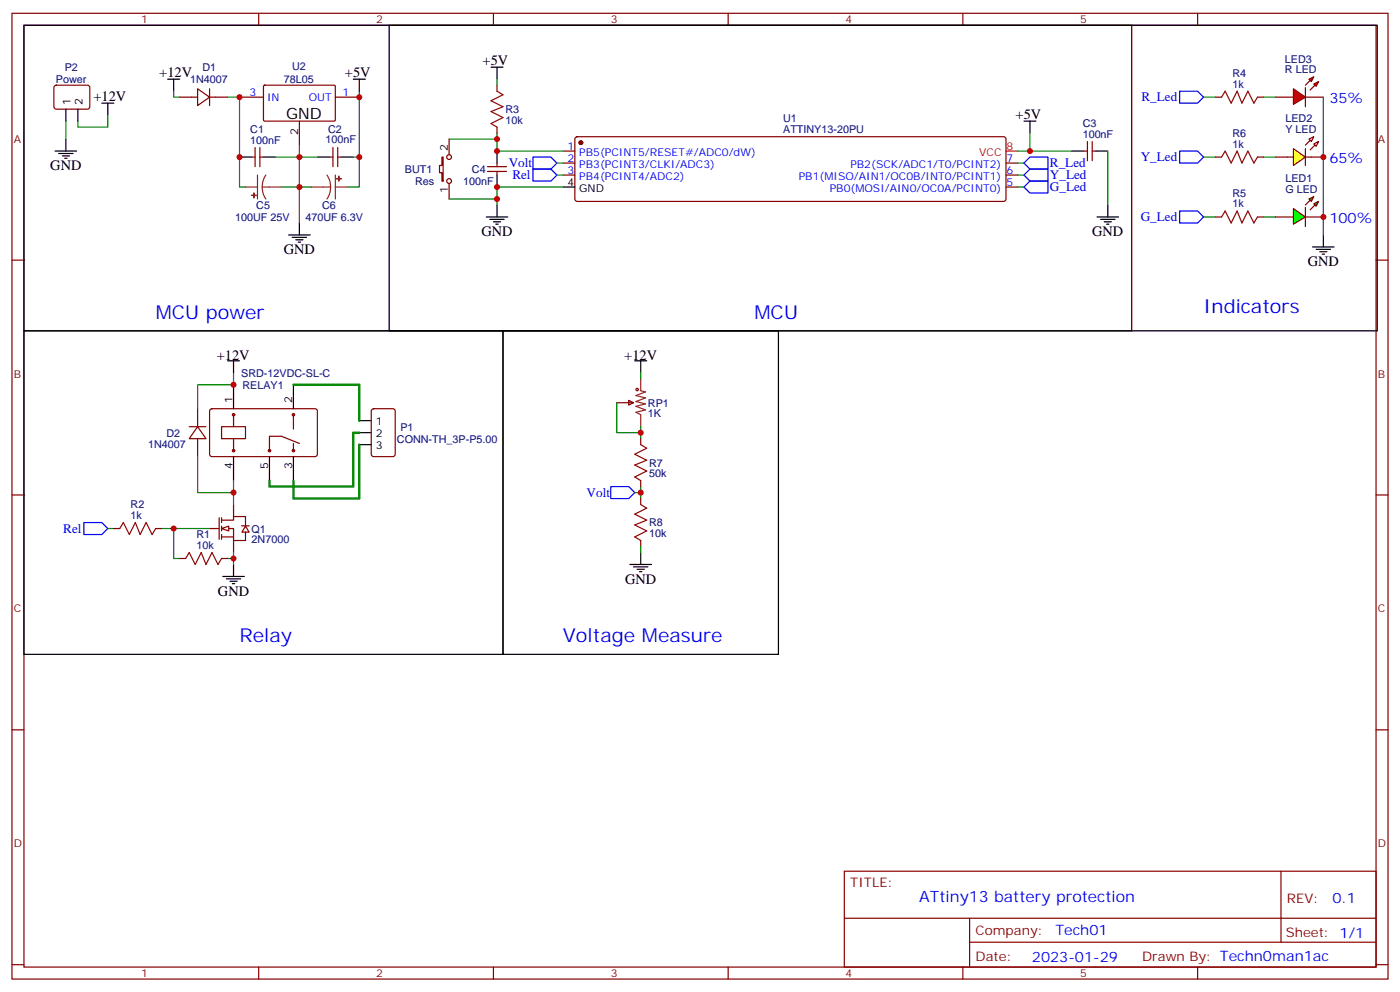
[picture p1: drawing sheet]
<svg xmlns="http://www.w3.org/2000/svg" width="412mm" height="292mm" viewBox="0 0 412 292" stroke-linecap="round" stroke-linejoin="round" font-family="sans-serif">
<g fill="none" stroke="#870000" stroke-width=".35">
<path d="M3.5 3.9h405.4v284.4h-405.4zM7.1 7.4h398.2v277.3h-398.2zM76.2 3.9v3.5M145.3 3.9v3.5M214.5 3.9v3.5M283.6 3.9v3.5M352.8 3.9v3.5M52.9 28.6h5.3M58.2 26.1l3.5 2.5-3.5 2.5zM61.7 28.6h5.3M61.7 26.1v5M70.6 28.6h7"/>
<path d="M77.7 25.3l.3-.2h20.6l.2 .3-.1 10.1-.3 .2-20.6-.1-.2-.3zM88.2 35.7v7M98.8 28.6h7M74.1 46.2h1M75.1 43.4v5.7M76.6 43.4v5.7M76.6 46.2h1M97 46.2h1.1M98.1 43.4v5.7M99.5 46.2h1M99.5 43.4v5.7M143.6 50.5h5.6"/>
<path d="M143.6 49.1h5.6M146.4 48v1.1M146.4 50.5v1M165.8 44.5h3.5M165.8 48h3.5M165.8 51.5h3.5M169.6 40.5l.4-.2h125.6l.5 .2 .2 .5v17.6l-.2 .5-.5 .2h-125.6l-.5-.2-.2-.5v-17.6zM296.3 48h3.6M296.3 51.5h3.6M296.3 55.1h3.6M319.3 44.5h1M320.3 41.7v5.6"/>
<path d="M321.7 44.5h1.1M321.7 41.7v5.6M3.5 76.6h3.6M405.3 76.6h3.6M55.7 125.6h5M58.2 125.6l2.5 3.6h-5zM58.2 120.3v5.3M58.2 129.2v5.2M3.5 145.7h3.6M61.7 155.6h2.9M64.6 152.4v6.4M65.3 155.6h3.5v3.5h3.5v-2.4"/>
<path d="M65.3 153.1h3.5v-1h3.5v2.8M65.3 152.4v1.4M65.3 154.9v1.4M65.3 157.4v1.4M65.3 158.1h3.5M68.8 148.6v3.5M68.8 159.1v3.6M71.1 154.8h2.3M72.3 154.9l1.1 1.8h-2.1zM405.3 145.7h3.6M3.5 214.9h3.6M405.3 214.9h3.6"/>
<path d="M248.7 256.5h156.6v28.2h-156.6zM377.3 256.5v20.9M248.7 270.4h156.5M285.6 277.4h119.6M285.6 270.4v14.1M3.5 284h3.6M76.2 284.7v3.6M145.3 284.7v3.6M214.5 284.7v3.6M283.6 284.7v3.6M352.8 284.7v3.6M405.3 284h3.6"/>
</g>
<circle cx="171.1" cy="42" r=".53" fill="#870000" stroke="#870000" stroke-width=".35"/>
<path d="M70.6 46.2h3.5M77.6 46.2h3.5M93.5 46.2h3.5M100.5 46.2h3.6M146.4 44.5v3.5M146.4 51.5v3.6M165.8 55.1h3.5M315.7 44.5h3.6M322.8 44.5h3.5" fill="none" stroke="#000" stroke-width=".35"/>
<path d="M296.3 44.5h3.6" fill="none" stroke="#f00" stroke-width=".35"/>
<path d="M65.3 155.6l2.1-.7v1.4z" fill="#fff" stroke="#870000" stroke-width=".35"/>
<path d="M51.2 26.8v1.8h1.7M67 28.6h3.6v26.5h1.7M105.8 26.8v19.4h-1.7M146.4 23.3v1.8M303.4 39.2v5.3M82.9 55.1h8.8M88.2 42.7v3.5h-7.1M93.5 46.2h-5.3v8.9M105.8 46.2v8.9h-3.5M165.8 55.1h-19.4v5.3M299.9 44.5h15.8" fill="none" stroke="#008700" stroke-width=".35"/>
<path d="M72.3 55.1h3.5M75.8 51.5v7.1M77.3 55.1l.2 1.8 .8 1.7M77.3 55.1h5.6M78.3 51.5l-.8 1.7-.2 1.9M91.7 55.1h5.7M96.3 51.5l.8 1.7 .3 1.9M97.4 55.1l-.3 1.8-.8 1.7M98.8 55.1h3.5M98.8 51.5v7.1" fill="none" stroke="#8c2424" stroke-width=".35"/>
<g fill="#8c2424" stroke="#8c2424" stroke-width=".35">
<path d="M74.8 56.8v1.4z"/>
<path d="M74.1 57.5h1.4z"/>
<path d="M99.8 51.9v1.4z"/>
<path d="M99.1 52.6h1.4z"/>
</g>
<g fill="none" stroke="#000" stroke-width=".35">
<path d="M144.6 19.8h3.6M146.4 19.8v3.5M49.4 23.3h3.5M51.2 23.3v3.5M104.1 23.3h3.5M105.8 23.3v3.5M301.6 35.7h3.6M303.4 35.7v3.5M143.2 63.9h6.4M144.3 64.6h4.2M145.3 65.3h2.2M146 66h.8"/>
<path d="M146.4 60.4v3.5M323.1 63.9h6.4M324.2 64.6h4.2M325.3 65.3h2.1M326 66h.7M326.3 60.4v3.5"/>
</g>
<g fill="#f00" stroke="#870000" stroke-width=".35">
<path d="M381 26.1l3.5 2.5-3.5 2.1z"/>
<path d="M384.5 25.8v5.6z"/>
</g>
<g fill="#870000" stroke="#870000" stroke-width=".35">
<path d="M384.5 25.1l1.4-1.4z"/>
<path d="M387.3 25.1l-1.4 1.4z"/>
</g>
<g fill="#f00" stroke="#870000" stroke-width=".35">
<path d="M385.6 23.3l1.4-.7-.7 1.4z"/>
<path d="M387 24.7l1.4-.7-.7 1.4z"/>
</g>
<path d="M375.7 28.6h5.3M384.5 28.6h5.3M375.7 63.9h5.3M384.5 63.9h5.3" fill="none" stroke="#870000" stroke-width=".35"/>
<g fill="#0f0" stroke="#870000" stroke-width=".35">
<path d="M387 60l1.4-.7-.7 1.4z"/>
<path d="M385.6 58.6l1.4-.7-.7 1.4z"/>
</g>
<g fill="#870000" stroke="#870000" stroke-width=".35">
<path d="M385.9 61.8l1.4-1.4z"/>
<path d="M384.5 60.4l1.4-1.5z"/>
</g>
<path d="M384.5 61.1v5.6z" fill="#f00" stroke="#870000" stroke-width=".35"/>
<path d="M381 61.4l3.5 2.5-3.5 2.1z" fill="#0f0" stroke="#870000" stroke-width=".35"/>
<path d="M375.7 46.2h3.5M386.3 46.2h3.5" fill="none" stroke="#870000" stroke-width=".35"/>
<path d="M381 43.8l3.5 2.4-3.5 2.5z" fill="#ff3" stroke="#870000" stroke-width=".35"/>
<g fill="none" stroke="#870000" stroke-width=".35">
<path d="M16.1 25.3l.5-.2h9.4l.5 .7-.1 5.9-.6 .4h-9.5l-.4-.7v-5.6zM146.4 25.1v1.7M146.4 37.4v1.8M358.1 28.6h1.7M370.4 28.6h1.8M130.2 46.2h.3v7.1h-.3v-2.5h-.7v-2.1h.7zM132.3 41v4.5M132.3 54v4.6M358.1 46.2h1.7M370.4 46.2h1.8M379.2 46.2h1.8M384.5 43.8v4.9"/>
<path d="M384.5 46.2h1.8M385.6 41l1.4-.7-.7 1.4zM387 42.4l1.4-.7-.7 1.4zM358.1 63.9h1.7M370.4 63.9h1.8M181.7 118.6h4.9M185.2 117.9l1.4 .7-1.4 .7zM62 120.5l.4-.2 30.7 .1 .4 .6-.1 13-.6 .4h-30.6l-.5-.7v-12.7zM65.3 125.6h7v3.6h-7zM68.8 122.1v3.5M68.8 129.2v3.5M86.4 122.1v4.2"/>
<path d="M86.4 130.6v2.1M88.2 130.6l-5.3-2.2h-3.5v4.3M109.6 120.5l.5-.2h5.6l.7 .5v12.9l-.4 .7h-5.9l-.7-.4v-13zM188.7 129.2v1.7M33.5 155.6h1.8M45.9 155.6h1.7M188.7 141.5v1.8M188.7 146.8v1.8M188.7 159.1v1.8M52.9 164.4h1.8M65.3 164.4h1.7"/>
<circle cx="132.3" cy="46.2" r=".71"/>
<circle cx="132.3" cy="53.3" r=".71"/>
<circle cx="68.8" cy="132.7" r=".35"/>
<circle cx="68.8" cy="122.1" r=".35"/>
<circle cx="79.4" cy="132.7" r=".35"/>
<circle cx="86.4" cy="132.7" r=".35"/>
<circle cx="86.4" cy="122.1" r=".35"/>
</g>
<g fill="#870000" stroke="#870000" stroke-width=".35">
<path d="M384.5 42.7l1.4-1.4z"/>
<path d="M385.9 44.1l1.4-1.4z"/>
</g>
<g fill="none" stroke="#008700" stroke-width=".35">
<path d="M19.4 35.7v5.3M31.7 33.9v3.5h-8.8v-1.7M146.4 39.2v5.3h19.4M354.5 28.6h3.6M372.2 28.6h3.5M389.8 28.6v40.6M88.2 55.1v10.6M132.3 58.6h14.1M132.3 41h14.1M164 51.5h1.8M164 48h1.8M299.9 55.1h1.7"/>
<path d="M299.9 51.5h1.7M299.9 48h1.7M326.3 44.5v15.9M354.5 46.2h3.6M372.2 46.2h3.5M354.5 63.9h3.6M372.2 63.9h3.5M68.8 109.7v3.6h-10.6v7M181.7 118.6v8.8h7M188.7 109.7v1.8M58.2 134.4v10.6h10.6M188.7 125.6v3.6"/>
<path d="M31.7 155.6h1.8M47.6 155.6h14.1M51.2 155.6v8.8h1.7M68.8 141.5v7.1M187 145h1.7M188.7 143.3v3.5M67 164.4h1.8M68.8 162.7v3.5M188.7 160.9v1.8"/>
</g>
<g fill="none" stroke="#000" stroke-width=".35">
<path d="M7.1 7.4h398.6v90h-398.6zM114.7 7.4h218.7v90h-218.7zM19.4 32.1v3.6M22.9 32.1v3.6M30 30.4h3.5M31.7 30.4v3.5M16.2 44.5h6.4M17.3 45.2h4.2M18.3 45.9h2.2M19 46.6h.8M19.4 41v3.5M85 69.2h6.4"/>
<path d="M86.1 69.9h4.2M87.1 70.6h2.2M87.8 71.3h.7M88.2 65.7v3.5M386.6 72.7h6.4M387.7 73.4h4.2M388.8 74.1h2.1M389.5 74.8h.7M389.8 69.2v3.5M7.1 97.4h141.1v95.3h-141.1zM148.2 97.4h81.1v95.3h-81.1zM67 106.2h3.6"/>
<path d="M68.8 106.2v3.5M68.8 113.3v7M86.4 113.3v7M187 106.2h3.5M188.7 106.2v3.5M68.8 134.4v7.1M79.4 134.4v7.1M86.4 134.4v7.1M105.8 127.4h3.6M105.8 123.9h3.6M105.8 130.9h3.6M65.6 169.7h6.4"/>
<path d="M66.7 170.4h4.2M67.7 171.1h2.1M68.4 171.8h.7M68.8 166.2v3.5M185.6 166.2h6.3M186.6 166.9h4.3M187.7 167.6h2.1M188.4 168.3h.7M188.7 162.7v3.5"/>
</g>
<path d="M347.5 26.8h5.3l1.7 1.8-1.7 1.8h-5.3zM157 49.8h5.3l1.7 1.7-1.7 1.8h-5.3zM157 46.2h5.3l1.7 1.8-1.7 1.8h-5.3zM301.6 51.5l1.8-1.7h5.3v3.5h-5.3zM303.4 53.3h5.3v3.5h-5.3l-1.8-1.7zM303.4 46.2h5.3v3.6h-5.3l-1.8-1.8zM347.5 44.5h5.3l1.7 1.7-1.7 1.8h-5.3zM347.5 62.1h5.3l1.7 1.8-1.7 1.8h-5.3zM24.7 153.8h5.3l1.7 1.8-1.7 1.8h-5.3zM179.9 143.3h5.3l1.8 1.7-1.8 1.8h-5.3z" fill="none" stroke="#00f" stroke-width=".35"/>
<g fill="none" stroke="#a10000" stroke-width=".35">
<path d="M146.4 26.8l1.8 1.1-3.6 1.8 3.6 1.7-3.6 1.4 3.6 1.8-3.6 1.8 1.8 1M359.8 28.6l1.1-1.8 1.8 3.6 1.7-3.6 1.4 3.6 1.8-3.6 1.8 3.6 1-1.8M359.8 46.2l1.1-1.7 1.8 3.5 1.7-3.5 1.4 3.5 1.8-3.5 1.8 3.5 1-1.8M359.8 63.9l1.1-1.8 1.8 3.6 1.7-3.6 1.4 3.6 1.8-3.6 1.8 3.6 1-1.8M188.7 130.9l1.8 1.1-3.5 1.7 3.5 1.8-3.5 1.4 3.5 1.8-3.5 1.7 1.7 1.1M35.3 155.6l1-1.8 1.8 3.6 1.8-3.6 1.4 3.6 1.7-3.6 1.8 3.6 1.1-1.8M188.7 148.6l1.8 1-3.5 1.8 3.5 1.7-3.5 1.5 3.5 1.7-3.5 1.8 1.7 1M54.7 164.4l1-1.7 1.8 3.5 1.8-3.5 1.4 3.5 1.7-3.5 1.8 3.5 1.1-1.8"/>
<circle cx="187.7" cy="114.7" r=".35"/>
</g>
<path d="M188.7 111.5v3.5l1.4 .4-2.8 1.1 2.8 .7-2.8 1 2.8 .7-2.8 .7 2.8 1.1-2.8 .7 1.4 .7v3.5" fill="none" stroke="#8c2424" stroke-width=".35"/>
<path d="M86.4 113.3h19.4v10.6M105.8 127.4h-1.7v15.9h-24.7v-1.8M105.8 130.9v15.9h-19.4v-5.3" fill="none" stroke="#008700" stroke-width=".71"/>
<g fill="#c00">
<circle cx="70.6" cy="28.6" r=".88"/>
<circle cx="88.2" cy="46.2" r=".88"/>
<circle cx="105.8" cy="46.2" r=".88"/>
<circle cx="70.6" cy="46.2" r=".88"/>
<circle cx="88.2" cy="55.1" r=".88"/>
<circle cx="105.8" cy="28.6" r=".88"/>
<circle cx="303.4" cy="44.5" r=".88"/>
<circle cx="389.8" cy="63.9" r=".88"/>
<circle cx="389.8" cy="46.2" r=".88"/>
<circle cx="68.8" cy="164.4" r=".88"/>
<circle cx="51.2" cy="155.6" r=".88"/>
<circle cx="68.8" cy="145" r=".88"/>
<circle cx="68.8" cy="113.3" r=".88"/>
<circle cx="146.4" cy="55.1" r=".88"/>
<circle cx="146.4" cy="44.5" r=".88"/>
<circle cx="188.7" cy="145" r=".88"/>
<circle cx="146.4" cy="58.6" r=".88"/>
<circle cx="146.4" cy="41" r=".88"/>
<circle cx="188.7" cy="127.4" r=".88"/>
</g>
<g font-size="5.6" fill="#00f">
<text x="45.9" y="93.9">MCU power</text>
<text x="222.2" y="93.9">MCU</text>
<text x="354.5" y="92.1">Indicators</text>
<text x="70.6" y="189.1">Relay</text>
<text x="165.8" y="189.1">Voltage Measure</text>
</g>
<text font-size="4.6" x="84.3" y="35">GND</text>
<text font-size="4.6" fill="#00f" x="270.8" y="265.5">ATtiny13 battery protection</text>
<g font-size="4.2">
<text x="46.9" y="22.6">+12V</text>
<text x="101.6" y="22.6">+5V</text>
<text x="142.2" y="19.1">+5V</text>
<text x="27.5" y="29.7">+12V</text>
<text x="299.2" y="35">+5V</text>
<text x="14.8" y="50.1">GND</text>
<text x="141.8" y="69.5">GND</text>
<text x="321.7" y="69.5">GND</text>
<text x="83.6" y="74.8">GND</text>
<text x="385.2" y="78.4">GND</text>
<text x="63.9" y="105.9">+12V</text>
<text x="183.9" y="105.9">+12V</text>
<text x="184.1" y="171.8">GND</text>
<text x="64.2" y="175.4">GND</text>
</g>
<g font-size="4.2" fill="#00f">
<text x="391.6" y="30.4">35%</text>
<text x="391.6" y="48">65%</text>
<text x="391.6" y="65.7">100%</text>
<text x="392.5" y="265.8">0.1</text>
<text x="310.9" y="275.3">Tech01</text>
<text x="304" y="283.1">2023-01-29</text>
</g>
<g font-size="3.9" fill="#00f">
<text x="336.3" y="29.9">R_Led</text>
<text x="336" y="47.5">Y_Led</text>
<text x="149.9" y="49.3">Volt</text>
<text x="150.9" y="52.8">Rel</text>
<text x="309.3" y="52.8">Y_Led</text>
<text x="309.3" y="49.3">R_Led</text>
<text x="309.3" y="56.3">G_Led</text>
<text x="336" y="65.1">G_Led</text>
<text x="172.8" y="146.3">Volt</text>
<text x="18.6" y="156.9">Rel</text>
</g>
<g font-size="3.9" fill="#800">
<text x="250.5" y="261.1">TITLE:</text>
<text x="379.1" y="265.8">REV:</text>
<text x="287.4" y="275.3">Company:</text>
<text x="378.7" y="275.9">Sheet: 1/1</text>
<text x="287.4" y="283">Date:</text>
<text x="336.4" y="283.1">Drawn By: Techn0man1ac</text>
</g>
<g font-size="3.2" fill="#800">
<text x="41.6" y="6.9">1</text>
<text x="110.8" y="6.9">2</text>
<text x="179.9" y="6.9">3</text>
<text x="249.1" y="6.9">4</text>
<text x="318.2" y="6.9">5</text>
<text x="4.1" y="42">A</text>
<text x="405.9" y="42">A</text>
<text x="4.1" y="111.2">B</text>
<text x="405.9" y="111.2">B</text>
<text x="4.1" y="180.3">C</text>
<text x="405.9" y="180.3">C</text>
<text x="4.1" y="249.4">D</text>
<text x="405.9" y="249.4">D</text>
<text x="41.6" y="287.7">1</text>
<text x="110.8" y="287.7">2</text>
<text x="179.9" y="287.7">3</text>
<text x="249.1" y="287.7">4</text>
<text x="318.2" y="287.7">5</text>
</g>
<g font-size="3.2" fill="#000080">
<text x="19.1" y="21">P2</text>
<text x="59.6" y="20.9">D1</text>
<text x="86.1" y="20.6">U2</text>
<text x="363" y="22.7">R4</text>
<text x="378.5" y="21.6">R LED</text>
<text x="378.5" y="18.6">LED3</text>
<text x="16.4" y="24.5">Power</text>
<text x="56" y="24.5">1N4007</text>
<text x="83.6" y="24.4">78L05</text>
<text x="363" y="25.8">1k</text>
<text x="148.9" y="33.3">R3</text>
<text x="230.7" y="36">U1</text>
<text x="73.7" y="39.1">C1</text>
<text x="96.6" y="39.1">C2</text>
<text x="148.9" y="36.4">10k</text>
<text x="230.7" y="39.2">ATTINY13-20PU</text>
<text x="318.9" y="40.6">100nF</text>
<text x="318.9" y="37.5">C3</text>
<text x="363" y="40.3">R6</text>
<text x="378.6" y="39.2">Y LED</text>
<text x="378.6" y="36">LED2</text>
<text x="73.7" y="42.4">100nF</text>
<text x="95.9" y="42.1">100nF</text>
<text x="363" y="43.4">1k</text>
<text x="119.3" y="50.9">BUT1</text>
<text x="139" y="50.9">C4</text>
<text x="378.6" y="53.7">LED1</text>
<text x="122.3" y="54.5">Res</text>
<text x="136.4" y="54.5">100nF</text>
<text x="363" y="58">R5</text>
<text x="378.6" y="56.8">G LED</text>
<text x="69.3" y="65">100UF 25V</text>
<text x="75.5" y="61.5">C5</text>
<text x="90" y="65">470UF 6.3V</text>
<text x="94.9" y="61.5">C6</text>
<text x="363" y="61.1">1k</text>
<text x="71" y="110.9">SRD-12VDC-SL-C</text>
<text x="71.4" y="114.4">RELAY1</text>
<text x="190.9" y="119.8">RP1</text>
<text x="190.9" y="122.9">1K</text>
<text x="49.1" y="128.6">D2</text>
<text x="116.9" y="130.4">CONN-TH_3P-P5.00</text>
<text x="117.9" y="126.8">P1</text>
<text x="43.6" y="132">1N4007</text>
<text x="191.2" y="137.4">R7</text>
<text x="191.2" y="140.5">50k</text>
<text x="38.5" y="149.7">R2</text>
<text x="38.5" y="152.8">1k</text>
<text x="191.2" y="155">R8</text>
<text x="57.9" y="158.5">R1</text>
<text x="57.9" y="161.6">10k</text>
<text x="74.1" y="159.9">2N7000</text>
<text x="74.1" y="156.8">Q1</text>
<text x="191.2" y="158.1">10k</text>
</g>
<g font-size="3.2" fill="#00f">
<text x="73.5" y="28.3">3</text>
<text x="78.7" y="29.7">IN</text>
<text x="90.9" y="29.7">OUT</text>
<text x="100.9" y="28.3">1</text>
<text x="167.1" y="44.1">1</text>
<text x="167.1" y="47.7">2</text>
<text x="170.6" y="45.9">PB5(PCINT5/RESET#/ADC0/dW)</text>
<text x="296.5" y="47.7">7</text>
<text x="167.1" y="51.2">3</text>
<text x="170.6" y="49.4">PB3(PCINT3/CLKI/ADC3)</text>
<text x="170.6" y="53">PB4(PCINT4/ADC2)</text>
<text x="235.3" y="53">PB1(MISO/AIN1/OC0B/INT0/PCINT1)</text>
<text x="250.5" y="49.4">PB2(SCK/ADC1/T0/PCINT2)</text>
<text x="296.5" y="51.2">6</text>
<text x="244.4" y="56.5">PB0(MOSI/AIN0/OC0A/PCINT0)</text>
<text x="296.5" y="54.7">5</text>
</g>
<g font-size="3.2">
<text x="20.8" y="30.8" transform="rotate(-90 20.8 30.8)">1</text>
<text x="24.3" y="30.8" transform="rotate(-90 24.3 30.8)">2</text>
<text x="87.8" y="39.8" transform="rotate(-90 87.8 39.8)">2</text>
<text x="131.9" y="44.5" transform="rotate(-90 131.9 44.5)">2</text>
<text x="131.9" y="56.7" transform="rotate(-90 131.9 56.7)">1</text>
<text x="167.1" y="54.7">4</text>
<text x="170.6" y="56.5">GND</text>
<text x="68.4" y="118.6" transform="rotate(-90 68.4 118.6)">1</text>
<text x="86.1" y="118.6" transform="rotate(-90 86.1 118.6)">2</text>
<text x="110.7" y="125.3">1</text>
<text x="110.7" y="128.8">2</text>
<text x="110.7" y="132.3">3</text>
<text x="68.4" y="138.2" transform="rotate(-90 68.4 138.2)">4</text>
<text x="79" y="138.2" transform="rotate(-90 79 138.2)">5</text>
<text x="86.1" y="138.2" transform="rotate(-90 86.1 138.2)">3</text>
</g>
<g font-size="3.2" fill="#f00">
<text x="288.4" y="45.9">VCC</text>
<text x="296.5" y="44.1">8</text>
</g>
</svg>
